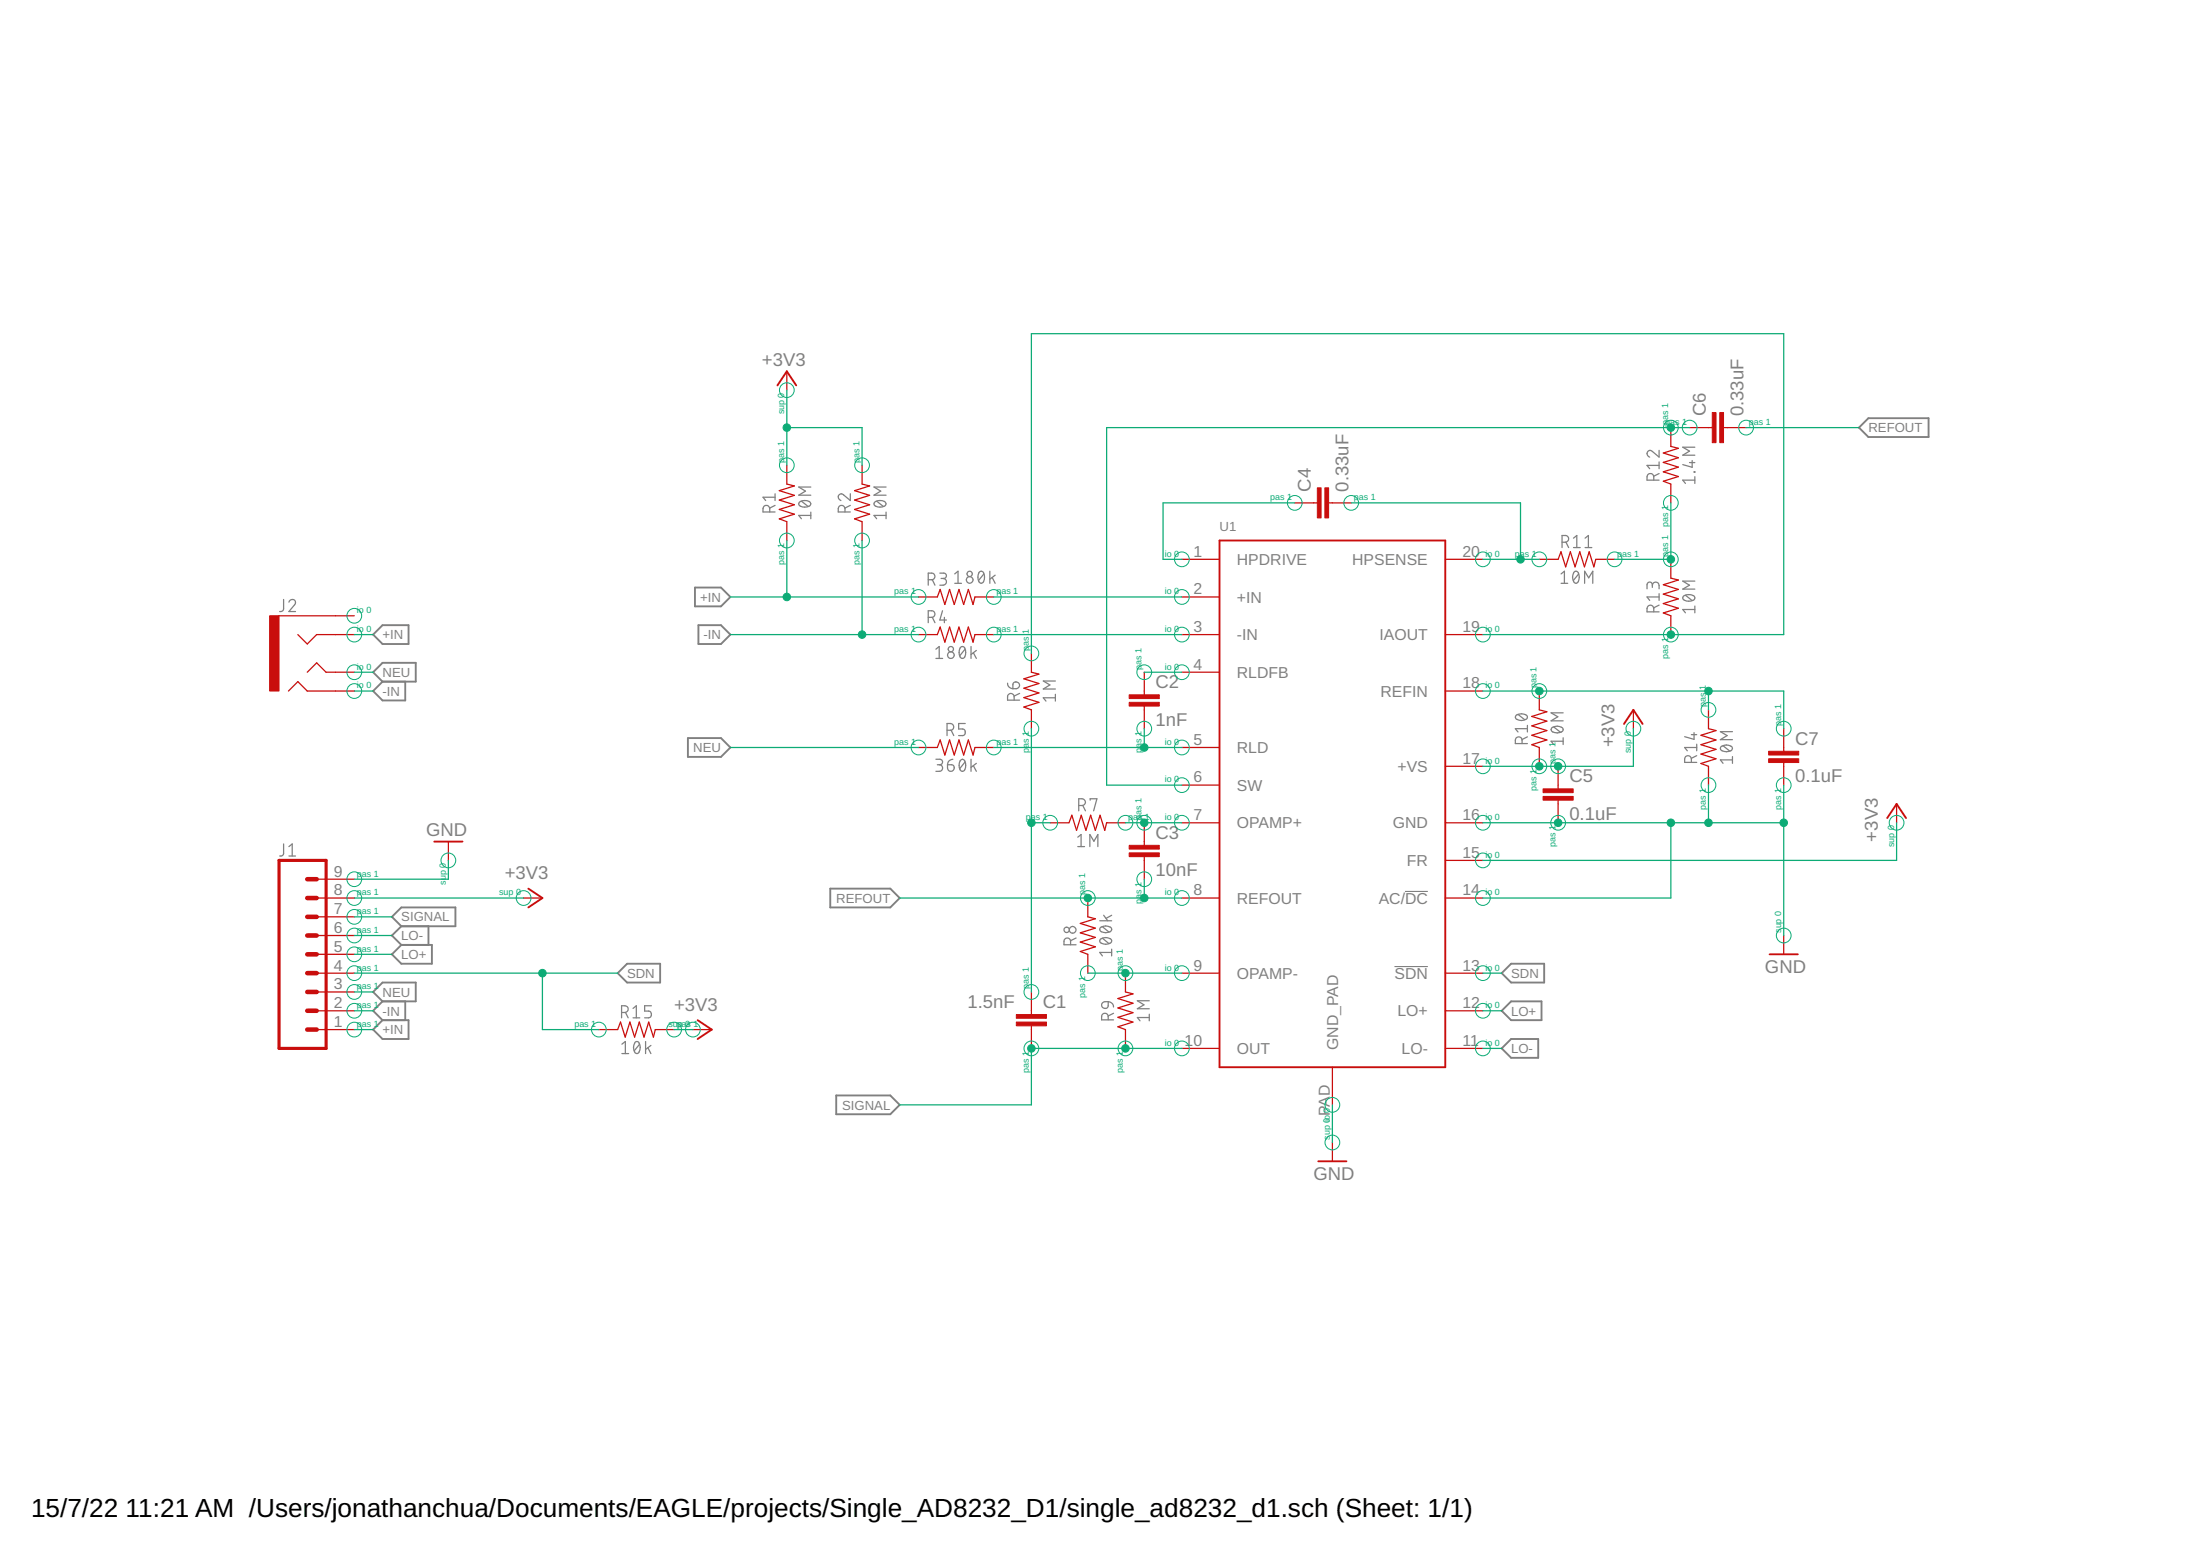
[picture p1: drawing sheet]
<svg xmlns="http://www.w3.org/2000/svg" width="297mm" height="210mm" viewBox="0 0 297 210" stroke-linecap="round" stroke-linejoin="round" font-family="sans-serif">
<g fill="none" stroke="#808080" stroke-width=".17">
<path d="M103.9 69.1v-.4a.46 .46 0 0 0-.4-.5 .46 .46 0 0 0-.5 .5v.4h1.6M104.6 68.2l-.7 .4M104.6 67.1h-1.6l.4 .5M104.6 66.7v.9M107.9 67.8a1 1 0 0 1 1.6 .2l-.1 .1a1.12 1.12 0 0 1-1.5 0zM108.2 67.6l.9 .8M109.5 69.6h-1.7l.4 .4M109.5 69.1v.9M109.5 65.7h-1.7l1 .6-1 .5h1.7M114.1 69.1v-.4a.46 .46 0 0 0-.5-.5 .46 .46 0 0 0-.4 .5v.4h1.6M114.8 66.7v.9l-.9-.8a.44 .44 0 0 0-.7 .1 .44 .44 0 0 0 .3 .7M114.8 68.2l-.7 .4"/>
<path d="M118.1 67.8a1 1 0 0 1 1.5 .2v.1a1.12 1.12 0 0 1-1.6 0zM118.4 67.6l.9 .8M119.6 69.6h-1.6l.4 .4M119.6 65.7h-1.6l.9 .6-.9 .5h1.6M119.6 69.1v.9M125.3 78.3h.5a.44 .44 0 0 0 .4-.5 .44 .44 0 0 0-.4-.4h-.5v1.6M125.9 78.3l.3 .7M126.9 77.4h.5a.36 .36 0 0 1 .4 .3 .36 .36 0 0 1-.4 .4h-.3M127.3 78.1a.46 .46 0 0 1 .5 .4 .46 .46 0 0 1-.5 .5h-.4M128.9 77.5l.4-.4v1.6M128.9 78.7h.9M132.2 77.2a.35 .35 0 0 1 .6 .1 1.02 1.02 0 0 1-.3 1.4 1.03 1.03 0 0 1-.3-1.5z"/>
<path d="M132.8 77.5l-.7 .9M133.6 77.1v1.6M134 78l.4 .7M134.4 77.6l-.8 .6M210.8 78.7h.9M210.8 77.5l.4-.4v1.6M210.9 73.2h.4a.46 .46 0 0 0 .5-.5 .46 .46 0 0 0-.5-.4h-.4v1.6M211.4 73.2l.4 .7M212.4 72.6l.5-.3v1.6M212.4 73.9h1M212.5 77.2a.35 .35 0 0 1 .6 .1 1.07 1.07 0 0 1-.3 1.4 1.03 1.03 0 0 1-.3-1.5zM213.1 77.5l-.7 .9"/>
<path d="M214 78.7v-1.6l.5 .9 .6-.9v1.6M214 73.9h.9M214 72.6l.5-.3v1.6M223.1 79a.46 .46 0 0 1 .5-.4 .46 .46 0 0 1 .4 .4v.5M223.1 79.3v-.4a.36 .36 0 0 0-.4-.3 .36 .36 0 0 0-.3 .3v.6M223.3 64.8v-.4a.46 .46 0 0 0-.5-.5 .46 .46 0 0 0-.4 .5v.4h1.6M224 60.8v.9l-.9-.8a.44 .44 0 0 0-.7 .2 .44 .44 0 0 0 .3 .6M224 63.9l-.7 .4M224 62.8h-1.6l.3 .5M224 62.4v.9M228.1 62.4h.7M228.5 62.2v.9l-1.3-.4"/>
<path d="M228.7 63.7l.1 .1zM228.8 64.8h-1.6l.4 .5M228.8 64.3v1M228.8 60.4h-1.6l.9 .5-.9 .5h1.6M228.8 78.4h-1.6l.9 .6-.9 .5h1.6M38.3 80.9v1.3a.4 .4 0 0 1-.5 .3M39 81.3a.44 .44 0 0 1 .6-.4 .44 .44 0 0 1 .2 .7l-.8 .9h.9M125.3 83.3h.5a.44 .44 0 0 0 .4-.4 .44 .44 0 0 0-.4-.5h-.5v1.7M125.9 83.3l.3 .8M126.4 87.6l.4-.3v1.6M126.4 88.9h.9M127.3 82.4l-.4 1.3h.9"/>
<path d="M127.5 83.3v.8M127.9 98.6h.4a.46 .46 0 0 0 .5-.5 .46 .46 0 0 0-.5-.4h-.4v1.6M128.4 98.6l.4 .7M129.7 87.4a.33 .33 0 0 1 .6 .1 1.13 1.13 0 0 1-.2 1.4h-.2a.98 .98 0 0 1-.2-1.5zM130.3 87.6l-.7 .9M130.3 97.7h-.9v.7h.6a.45 .45 0 0 1 .3 .4 .45 .45 0 0 1-.3 .5h-.6M131.1 87.3v1.6M131.4 88.1l.4 .8M131.8 87.8l-.7 .5M136 92.2a.7 .7 0 0 0 .8 .8M136.9 92.2a.47 .47 0 0 1 .7 .1 .47 .47 0 0 1-.4 .7h-.4v-.6zM136.9 94.5v-.4a.44 .44 0 0 0-.4-.5 .44 .44 0 0 0-.5 .5v.4h1.7"/>
<path d="M137.7 93.6l-.8 .4M142.5 94.2h-1.6l.3 .4M142.5 93.7v.9M142.5 91.9h-1.6l.9 .6-.9 .5h1.6M204.7 96.6a1.21 1.21 0 0 1 1.5 .1 .32 .32 0 0 1-.2 .4 1.12 1.12 0 0 1-1.4-.2zM205 96.4l.9 .8M206.2 99.5l-.7 .3M206.2 98.4h-1.6l.4 .4M206.2 97.9v.9M209.5 98.2a1.21 1.21 0 0 1 1.5 .1 .34 .34 0 0 1-.2 .5 1.16 1.16 0 0 1-1.3-.2zM209.8 98.1l.9 .7M211.1 99.6v.9"/>
<path d="M211.1 96.2h-1.7l.9 .6-.9 .5h1.7M223.3 82.6v-.5a.46 .46 0 0 0-.5-.4 .46 .46 0 0 0-.4 .4v.5h1.6M224 80.1v.9M224 81.7l-.7 .3M224 80.6h-1.6l.3 .4M227.3 80.5a1.26 1.26 0 0 1 1.5 .1 .33 .33 0 0 1-.2 .4 1.13 1.13 0 0 1-1.4-.2zM227.6 80.3l.9 .8M228.4 99.2h.7M228.7 98.9v.9l-1.2-.4M228.8 81.8v.9M228.8 82.3h-1.6l.4 .4M233.9 98.8h-1.6l.9 .5-.9 .5h1.6"/>
<path d="M38.3 113.9v1.3a.4 .4 0 0 1-.5 .3M39 115.5h.9M39 114.3l.5-.4v1.6M126.4 102.5h.5a.37 .37 0 0 1 .4 .4 .37 .37 0 0 1-.4 .3h-.3M126.8 103.2a.44 .44 0 0 1 .5 .5 .44 .44 0 0 1-.5 .4h-.4M127.9 103.2h.6a.45 .45 0 0 1 .3 .5 .45 .45 0 0 1-.4 .4 .45 .45 0 0 1-.5-.4zM128.7 102.5a.74 .74 0 0 0-.8 .7M129.7 102.6a.31 .31 0 0 1 .3-.1 .31 .31 0 0 1 .3 .2 1.13 1.13 0 0 1-.2 1.4h-.2a.98 .98 0 0 1-.2-1.5zM130.3 102.8l-.7 1M131.1 102.5v1.6M131.4 103.4l.4 .7M131.8 103l-.7 .6"/>
<path d="M145.5 113l.5-.4v1.7M145.5 114.3h.9M145.6 108.7h.5a.46 .46 0 0 0 .5-.4 .46 .46 0 0 0-.5-.5h-.5v1.7M146.2 108.7l.4 .8M147.2 114.3v-1.7l.5 1 .5-1v1.7M147.2 108v-.2h.9l-.4 1.7M205.5 100.4v-.5a.46 .46 0 0 0-.4-.4 .46 .46 0 0 0-.5 .4v.5h1.6M211.1 100.1h-1.7l.4 .4M228.4 102.9v-.5a.46 .46 0 0 0-.5-.4 .46 .46 0 0 0-.4 .4v.5h1.6M229.1 102l-.7 .4M229.1 100.9h-1.6l.3 .4M229.1 100.5v.8"/>
<path d="M232.4 100.8a1.18 1.18 0 0 1 1.5 .1 .36 .36 0 0 1-.2 .4 1.21 1.21 0 0 1-1.4-.1zM232.6 100.7l1 .7M233.9 102.6h-1.6l.3 .4M233.9 102.1v.9M83.9 136.7h.5a.46 .46 0 0 0 .4-.5 .46 .46 0 0 0-.4-.4h-.5v1.6M84.5 136.7l.3 .7M85.5 136.1l.4-.3v1.6M85.5 137.4h.9M87.9 135.8h-.9v.7h.6a.46 .46 0 0 1 .4 .4 .46 .46 0 0 1-.4 .5h-.6M144.5 127.5v-.4a.44 .44 0 0 0-.4-.5 .44 .44 0 0 0-.4 .5v.4h1.6M145.3 126.6l-.8 .4M148.5 124.3h1.6"/>
<path d="M148.6 126.8a1.18 1.18 0 0 1 1.5 .1 .32 .32 0 0 1-.2 .4 1.17 1.17 0 0 1-1.4-.2zM148.6 125.2a1.18 1.18 0 0 1 1.5 .1 .36 .36 0 0 1-.2 .5 1.21 1.21 0 0 1-1.4-.2zM148.8 126.6l.9 .8M148.8 125.1l.9 .7M148.9 135.4l.3-.2h.4v.6a.45 .45 0 0 1-.6 .3 .45 .45 0 0 1-.1-.7zM149 123.5l.6 .8M149.6 137.7v-.5a.44 .44 0 0 0-.4-.4 .44 .44 0 0 0-.5 .4v.5h1.6M149.6 135.2a.74 .74 0 0 1 .7 .7M150.1 128.6h-1.6l.3 .4M150.1 128.1v.9M150.1 123.5l-.8 .5M150.3 136.8l-.7 .3"/>
<path d="M155.2 137.4h-1.6l.3 .4M155.2 136.9v.9M155.2 135.1h-1.6l.9 .5-.9 .6h1.6M84 140.9l.4-.3v1.6M84 142.2h.9M85.7 140.7a.32 .32 0 0 1 .6 .1 1.12 1.12 0 0 1-.2 1.4 .32 .32 0 0 1-.4-.2 1.26 1.26 0 0 1 0-1.3zM86.4 140.9l-.8 1M87.2 140.6v1.6M87.5 141.4l.4 .8M87.9 141.1l-.7 .6"/>
<circle cx="130.9" cy="77.5" r=".36"/>
<circle cx="130.9" cy="78.3" r=".45"/>
<circle cx="128.4" cy="87.6" r=".36"/>
<circle cx="128.4" cy="88.4" r=".46"/>
<circle cx="144" cy="125.5" r=".36"/>
<circle cx="144.8" cy="125.5" r=".46"/>
</g>
<path d="M188.3 130.5h4.5M189.7 120.3h3.1" fill="none" stroke="#808080" stroke-width=".15"/>
<g fill="none" stroke="#808080" stroke-width=".25">
<path d="M251 57.7l1.3-1.2h8.1v2.5h-8.1zM93.8 79.3h3.5l1.3 1.3-1.3 1.3h-3.5zM50.4 90.7l1.2-1.2h4.5v2.5h-4.5zM50.4 85.7l1.2-1.3h3.6v2.5h-3.6zM51.6 92l-1.2 1.3 1.2 1.3h3.1v-2.6M92.9 99.6h4.4l1.3 1.3-1.3 1.3h-4.4zM94.3 84.4h3l1.3 1.3-1.3 1.2h-3zM112.1 120h8.1l1.3 1.2-1.3 1.3h-8.1zM50.4 133.9l1.2-1.3h4.5v2.6h-4.5zM50.4 139l1.2-1.3h3.6v2.6h-3.6zM51.6 135.2l-1.2 1.2 1.2 1.3M52.9 123.8l1.3-1.3h7.3v2.5h-7.3z"/>
<path d="M52.9 128.8l1.3-1.2h4.1v2.5h-4.1zM54.2 125l-1.3 1.3 1.3 1.3M54.7 135.2v2.5M57.8 125v2.6M83.4 131.4l1.3-1.3h4.4v2.5h-4.4zM202.8 131.4l1.2-1.3h4.5v2.5h-4.5zM204 135.2h4.1v2.5h-4.1l-1.2-1.3zM112.9 147.9h7.3l1.3 1.2-1.3 1.3h-7.3zM202.8 141.5l1.2-1.2h3.7v2.5h-3.7z"/>
</g>
<g fill="none" stroke="#c90d0c" stroke-width=".17">
<path d="M106.2 50.1v2.6M225.6 57.7v2.6l1 .2-2 .7 2 .6-2 .6 2 .7-2 .6 2 .6-2 .7 1 .3v2.6M228.1 57.7h3.1M232.7 57.7h3.1M106.2 62.8v2.5l1.1 .3-2.1 .6 2.1 .7-2.1 .6 2.1 .6-2.1 .7 2.1 .6-2.1 .6 1 .4v2.6M116.4 62.8v2.5l1 .3-2 .6 2 .7-2 .6 2 .6-2 .7 2 .6-2 .6 1 .4v2.6M159.6 75.5h5.1M174.8 67.9h3.1M179.4 67.9h3M195.1 75.5h5.1M207.8 75.5h2.6l.4-1 .6 2 .6-2 .7 2 .6-2 .6 2 .7-2 .6 2 .3-1h2.5M225.6 75.5v2.5l1 .3-2 .6 2 .7-2 .6 2 .6-2 .7 2 .6-2 .6 1 .4v2.6"/>
<path d="M37.7 83.1h10.1M38.9 93.3l1.3-1.3 1.3 1.3h6.3M40.2 85.7l1.3 1.2 1.3-1.2h5M41.5 90.7l1.3-1.2 1.2 1.2h3.8M124 85.7h2.6l.3-1.1 .7 2.1 .6-2.1 .6 2.1 .7-2.1 .6 2.1 .6-2.1 .7 2.1 .2-1h2.6M124 80.6h2.6l.3-1 .7 2 .6-2 .6 2 .7-2 .6 2 .6-2 .7 2 .2-1h2.6M139.3 88.2v2.5l1 .3-2.1 .6 2.1 .7-2.1 .6 2.1 .6-2.1 .7 2.1 .6-2.1 .6 1.1 .4v2.6M154.5 90.7v3.1M154.5 95.3v3.1M159.6 90.7h5.1M159.6 85.7h5.1M159.6 80.6h5.1"/>
<path d="M195.1 85.7h5.1M195.1 93.3h5.1M207.8 93.3v2.5l1.1 .3-2.1 .6 2.1 .6-2.1 .7 2.1 .6-2.1 .7 2.1 .6-2.1 .6 1 .4v2.5M220.5 95.8v2.6M230.7 95.8v2.6l1 .2-2 .7 2 .6-2 .6 2 .7-2 .6 2 .6-2 .7 1 .3v2.6M240.8 98.4v3M42.8 118.7h5M60.5 113.6v2.5M124 100.9h2.6l.3-1 .7 2 .6-2 .6 2 .7-2 .6 2 .6-2 .7 2 .2-1h2.6M141.8 111.1h2.5l.4-1.1 .7 2.1 .6-2.1 .6 2.1 .7-2.1 .6 2.1 .6-2.1 .7 2.1 .2-1h2.6M154.5 111.1v3M154.5 115.6v3.1"/>
<path d="M159.6 111.1h5.1M159.6 106h5.1M159.6 100.9h5.1M195.1 111.1h5.1M195.1 103.4h5.1M195.1 116.1h5.1M210.4 103.4v3.1M210.4 108v3.1M240.8 102.9v3.1M256.1 108.5v2.6M42.8 131.4h5M42.8 121.2h5"/>
<path d="M42.8 136.4h5M42.8 139h5M42.8 133.9h5M42.8 128.8h5M42.8 126.3h5M42.8 123.8h5M70.7 121.2h2.5M80.9 139h2.5l.4-1 .6 2 .6-2 .7 2 .6-2 .7 2 .6-2 .6 2 .3-1h2.5M93.6 139h2.5M139.3 133.9v3M139.3 138.5v3M146.9 121.2v2.6l1 .2-2 .7 2 .6-2 .6 2 .6-2 .7 2 .6-2 .6 1 .4v2.6"/>
<path d="M152 131.4v2.5l1 .3-2.1 .6 2.1 .6-2.1 .7 2.1 .6-2.1 .6 2.1 .7-2.1 .6 1.1 .4v2.5M159.6 131.4h5.1M159.6 121.2h5.1M195.1 131.4h5.1M195.1 121.2h5.1M195.1 136.4h5.1M240.8 126.3v2.5M159.6 141.5h5.1M179.9 144.1v5M179.9 154.2v2.6M195.1 141.5h5.1"/>
</g>
<path d="M105 52l1.2-1.9 1.3 1.9M164.7 73h30.4v71.1h-30.4zM219.3 97.7l1.2-1.9 1.3 1.9M58.6 113.6h3.8M71.3 120l1.9 1.2-1.9 1.3M254.8 110.4l1.3-1.9 1.2 1.9M94.2 137.7l1.9 1.3-1.9 1.3M238.9 128.8h3.8M178 156.8h3.8" fill="none" stroke="#c90d0c" stroke-width=".25"/>
<g fill="#c90d0c" stroke="#c90d0c" stroke-width=".14">
<path d="M137.2 138h4.1v.5h-4.1z"/>
<path d="M137.2 136.9h4.1v.6h-4.1z"/>
<path d="M152.5 94.8h4v.5h-4z"/>
<path d="M152.5 93.8h4v.5h-4z"/>
<path d="M152.5 115.1h4v.5h-4z"/>
<path d="M152.5 114.1h4v.5h-4z"/>
<path d="M178.9 65.8h.5v4.1h-.5z"/>
<path d="M177.9 65.8h.5v4.1h-.5z"/>
<path d="M208.3 107.5h4.1v.5h-4.1z"/>
<path d="M208.3 106.5h4.1v.5h-4.1z"/>
<path d="M232.2 55.7h.5v4.1h-.5z"/>
<path d="M231.2 55.7h.5v4.1h-.5z"/>
<path d="M238.8 102.4h4.1v.5h-4.1z"/>
<path d="M238.8 101.4h4.1v.5h-4.1z"/>
<path d="M36.4 83.1h1.3v10.2h-1.3z"/>
</g>
<path d="M37.7 116.1h6.3v25.4h-6.3z" fill="none" stroke="#c90d0c" stroke-width=".42"/>
<path d="M41.5 118.7h1.3M41.5 133.9h1.3M41.5 136.4h1.3M41.5 139h1.3M41.5 128.8h1.3M41.5 131.4h1.3M41.5 126.3h1.3M41.5 123.8h1.3M41.5 121.2h1.3" fill="none" stroke="#c90d0c" stroke-width=".61"/>
<g fill="none" stroke="#0dab76" stroke-width=".14">
<circle cx="106.2" cy="52.7" r=".99"/>
<circle cx="225.6" cy="57.7" r=".99"/>
<circle cx="228.1" cy="57.7" r=".99"/>
<circle cx="235.8" cy="57.7" r=".99"/>
<circle cx="106.2" cy="62.8" r=".99"/>
<circle cx="106.2" cy="73" r=".99"/>
<circle cx="116.4" cy="73" r=".99"/>
<circle cx="116.4" cy="62.8" r=".99"/>
<circle cx="159.6" cy="75.5" r=".99"/>
<circle cx="174.8" cy="67.9" r=".99"/>
<circle cx="182.4" cy="67.9" r=".99"/>
<circle cx="200.2" cy="75.5" r=".99"/>
<circle cx="207.8" cy="75.5" r=".99"/>
<circle cx="218" cy="75.5" r=".99"/>
<circle cx="225.6" cy="67.9" r=".99"/>
<circle cx="225.6" cy="75.5" r=".99"/>
<circle cx="47.8" cy="93.3" r=".99"/>
<circle cx="47.8" cy="90.7" r=".99"/>
<circle cx="47.8" cy="85.7" r=".99"/>
<circle cx="47.8" cy="83.1" r=".99"/>
<circle cx="124" cy="80.6" r=".99"/>
<circle cx="124" cy="85.7" r=".99"/>
<circle cx="134.2" cy="80.6" r=".99"/>
<circle cx="134.2" cy="85.7" r=".99"/>
<circle cx="139.3" cy="88.2" r=".99"/>
<circle cx="139.3" cy="98.4" r=".99"/>
<circle cx="154.5" cy="90.7" r=".99"/>
<circle cx="154.5" cy="98.4" r=".99"/>
<circle cx="159.6" cy="90.7" r=".99"/>
<circle cx="159.6" cy="85.7" r=".99"/>
<circle cx="159.6" cy="80.6" r=".99"/>
<circle cx="200.2" cy="93.3" r=".99"/>
<circle cx="200.2" cy="85.7" r=".99"/>
<circle cx="207.8" cy="93.3" r=".99"/>
<circle cx="220.5" cy="98.4" r=".99"/>
<circle cx="225.6" cy="85.7" r=".99"/>
<circle cx="230.7" cy="95.8" r=".99"/>
<circle cx="240.8" cy="98.4" r=".99"/>
<circle cx="47.8" cy="118.7" r=".99"/>
<circle cx="60.5" cy="116.1" r=".99"/>
<circle cx="124" cy="100.9" r=".99"/>
<circle cx="134.2" cy="100.9" r=".99"/>
<circle cx="141.8" cy="111.1" r=".99"/>
<circle cx="152" cy="111.1" r=".99"/>
<circle cx="154.5" cy="118.7" r=".99"/>
<circle cx="154.5" cy="111.1" r=".99"/>
<circle cx="159.6" cy="111.1" r=".99"/>
<circle cx="159.6" cy="106" r=".99"/>
<circle cx="159.6" cy="100.9" r=".99"/>
<circle cx="200.2" cy="116.1" r=".99"/>
<circle cx="200.2" cy="103.4" r=".99"/>
<circle cx="200.2" cy="111.1" r=".99"/>
<circle cx="207.8" cy="103.4" r=".99"/>
<circle cx="210.4" cy="111.1" r=".99"/>
<circle cx="210.4" cy="103.4" r=".99"/>
<circle cx="230.7" cy="106" r=".99"/>
<circle cx="240.8" cy="106" r=".99"/>
<circle cx="256.1" cy="111.1" r=".99"/>
<circle cx="47.8" cy="131.4" r=".99"/>
<circle cx="47.8" cy="133.9" r=".99"/>
<circle cx="47.8" cy="126.3" r=".99"/>
<circle cx="47.8" cy="123.8" r=".99"/>
<circle cx="47.8" cy="121.2" r=".99"/>
<circle cx="47.8" cy="128.8" r=".99"/>
<circle cx="47.8" cy="139" r=".99"/>
<circle cx="47.8" cy="136.4" r=".99"/>
<circle cx="70.7" cy="121.2" r=".99"/>
<circle cx="80.9" cy="139" r=".99"/>
<circle cx="91" cy="139" r=".99"/>
<circle cx="93.6" cy="139" r=".99"/>
<circle cx="139.3" cy="133.9" r=".99"/>
<circle cx="146.9" cy="121.2" r=".99"/>
<circle cx="146.9" cy="131.4" r=".99"/>
<circle cx="152" cy="131.4" r=".99"/>
<circle cx="159.6" cy="131.4" r=".99"/>
<circle cx="159.6" cy="121.2" r=".99"/>
<circle cx="200.2" cy="121.2" r=".99"/>
<circle cx="200.2" cy="131.4" r=".99"/>
<circle cx="200.2" cy="136.4" r=".99"/>
<circle cx="240.8" cy="126.3" r=".99"/>
<circle cx="139.3" cy="141.5" r=".99"/>
<circle cx="152" cy="141.5" r=".99"/>
<circle cx="159.6" cy="141.5" r=".99"/>
<circle cx="179.9" cy="149.1" r=".99"/>
<circle cx="179.9" cy="154.2" r=".99"/>
<circle cx="200.2" cy="141.5" r=".99"/>
</g>
<g fill="none" stroke="#0dab76" stroke-width=".17">
<path d="M106.2 52.7v10.1M106.2 57.7h10.2v5.1M228.1 57.7h-78.7v48.3h10.2M235.8 57.7h15.2M106.2 73v7.6M116.4 73v12.7M174.8 67.9h-17.8v7.6h2.6M182.4 67.9h22.9v7.6M200.2 75.5h7.6M225.6 67.9v7.6h-7.6M47.8 90.7h2.6M47.8 85.7h2.6"/>
<path d="M47.8 93.3h2.6M98.6 80.6h25.4M98.6 85.7h25.4M134.2 80.6h25.4M134.2 85.7h25.4M139.3 98.4v35.5M154.5 90.7h5.1M154.5 98.4v2.5M200.2 85.7h40.6v-40.7h-101.5v43.2M200.2 93.3h40.6v5.1M220.5 98.4v5h-20.3M230.7 93.3v2.5"/>
<path d="M60.5 116.1v2.6h-12.7M98.6 100.9h25.4M134.2 100.9h25.4M139.3 111.1h2.5M152 111.1h7.6M154.5 118.7v2.5M200.2 111.1h40.6M225.6 111.1v10.1h-25.4M230.7 106v5.1M240.8 106v20.3M256.1 111.1v5h-55.9M47.8 133.9h2.6"/>
<path d="M47.8 123.8h5.1M47.8 126.3h5.1M47.8 128.8h5.1M47.8 136.4h2.6M47.8 131.4h35.6M47.8 139h2.6M47.8 121.2h22.9M73.2 131.4v7.6h7.7M91 139h2.6M121.5 121.2h38.1M146.9 131.4h12.7M200.2 136.4h2.6"/>
<path d="M200.2 131.4h2.6M159.6 141.5h-20.3v7.6h-17.8M179.9 149.1v5.1M200.2 141.5h2.6"/>
</g>
<g fill="#0dab76" stroke="#0dab76" stroke-width=".14">
<circle cx="152" cy="141.5" r=".51"/>
<circle cx="139.3" cy="141.5" r=".51"/>
<circle cx="73.2" cy="131.4" r=".51"/>
<circle cx="210.4" cy="111.1" r=".51"/>
<circle cx="230.7" cy="111.1" r=".51"/>
<circle cx="240.8" cy="111.1" r=".51"/>
<circle cx="225.6" cy="111.1" r=".51"/>
<circle cx="207.8" cy="103.4" r=".51"/>
<circle cx="210.4" cy="103.4" r=".51"/>
<circle cx="106.2" cy="57.7" r=".51"/>
<circle cx="106.2" cy="80.6" r=".51"/>
<circle cx="116.4" cy="85.7" r=".51"/>
<circle cx="154.5" cy="100.9" r=".51"/>
<circle cx="139.3" cy="111.1" r=".51"/>
<circle cx="154.5" cy="111.1" r=".51"/>
<circle cx="154.5" cy="121.2" r=".51"/>
<circle cx="146.9" cy="121.2" r=".51"/>
<circle cx="152" cy="131.4" r=".51"/>
<circle cx="225.6" cy="85.7" r=".51"/>
<circle cx="225.6" cy="57.7" r=".51"/>
<circle cx="225.6" cy="75.5" r=".51"/>
<circle cx="205.3" cy="75.5" r=".51"/>
<circle cx="207.8" cy="93.3" r=".51"/>
<circle cx="230.7" cy="93.3" r=".51"/>
</g>
<g font-size="3.5">
<text x="4.2" y="204.7">15/7/22</text>
<text x="17" y="204.7">11:21 AM /Users/jonathanchua/Documents/EAGLE/projects/Single_AD8232_D1/single_ad8232_d1.sch (Sheet: 1/1)</text>
</g>
<g font-size="2.5" fill="#808080">
<text x="102.9" y="49.4">+3V3</text>
<text x="230.3" y="56.2" transform="rotate(-90 230.3 56.2)">C6</text>
<text x="235.4" y="56.2" transform="rotate(-90 235.4 56.2)">0.33uF</text>
<text x="177" y="66.4" transform="rotate(-90 177 66.4)">C4</text>
<text x="182.1" y="66.4" transform="rotate(-90 182.1 66.4)">0.33uF</text>
<text x="156" y="92.9">C2</text>
<text x="156" y="98">1nF</text>
<text x="218" y="100.9" transform="rotate(-90 218 100.9)">+3V3</text>
<text x="242.4" y="100.5">C7</text>
<text x="211.9" y="105.6">C5</text>
<text x="242.4" y="105.6">0.1uF</text>
<text x="57.5" y="112.8">GND</text>
<text x="156" y="113.2">C3</text>
<text x="211.9" y="110.7">0.1uF</text>
<text x="253.5" y="113.6" transform="rotate(-90 253.5 113.6)">+3V3</text>
<text x="68.2" y="118.7">+3V3</text>
<text x="156" y="118.3">10nF</text>
<text x="238.3" y="131.4">GND</text>
<text x="91" y="136.4">+3V3</text>
<text x="130.6" y="136.1">1.5nF</text>
<text x="140.8" y="136.1">C1</text>
<text x="177.4" y="159.3">GND</text>
</g>
<g font-size="2.1" fill="#808080">
<text x="161.1" y="75.2">1</text>
<text x="167" y="76.3">HPDRIVE</text>
<text x="182.6" y="76.3">HPSENSE</text>
<text x="197.5" y="75.2">20</text>
<text x="161.1" y="80.2">2</text>
<text x="167" y="81.3">+IN</text>
<text x="161.1" y="85.3">3</text>
<text x="167" y="86.4">-IN</text>
<text x="186.3" y="86.4">IAOUT</text>
<text x="197.5" y="85.3">19</text>
<text x="161.1" y="90.4">4</text>
<text x="167" y="91.5">RLDFB</text>
<text x="186.4" y="94">REFIN</text>
<text x="197.5" y="92.9">18</text>
<text x="161.1" y="100.5">5</text>
<text x="167" y="101.7">RLD</text>
<text x="161.1" y="105.6">6</text>
<text x="167" y="106.7">SW</text>
<text x="188.7" y="104.2">+VS</text>
<text x="197.5" y="103.1">17</text>
<text x="161.1" y="110.7">7</text>
<text x="167" y="111.8">OPAMP+</text>
<text x="188.1" y="111.8">GND</text>
<text x="197.5" y="110.7">16</text>
<text x="45.1" y="118.3">9</text>
<text x="189.9" y="116.9">FR</text>
<text x="197.5" y="115.8">15</text>
<text x="45.1" y="125.9">6</text>
<text x="45.1" y="123.4">7</text>
<text x="45.1" y="120.9">8</text>
<text x="161.1" y="120.9">8</text>
<text x="167" y="122">REFOUT</text>
<text x="186.1" y="122">AC/DC</text>
<text x="197.5" y="120.9">14</text>
<text x="45.1" y="131">4</text>
<text x="45.1" y="128.5">5</text>
<text x="161.1" y="131">9</text>
<text x="197.5" y="131">13</text>
<text x="45.1" y="136.1">2</text>
<text x="45.1" y="133.6">3</text>
<text x="167" y="132.1">OPAMP-</text>
<text x="188.3" y="132.1">SDN</text>
<text x="188.7" y="137.2">LO+</text>
<text x="197.5" y="136.1">12</text>
<text x="45.1" y="138.6">1</text>
<text x="159.9" y="141.2">10</text>
<text x="167" y="142.3">OUT</text>
<text x="180.7" y="141.7" transform="rotate(-90 180.7 141.7)">GND_PAD</text>
<text x="189.2" y="142.3">LO-</text>
<text x="197.5" y="141.2">11</text>
<text x="179.5" y="150.6" transform="rotate(-90 179.5 150.6)">PAD</text>
</g>
<g font-size="1.8" fill="#808080">
<text x="252.3" y="58.4">REFOUT</text>
<text x="164.7" y="71.7">U1</text>
<text x="94.5" y="81.2">+IN</text>
<text x="51.6" y="86.3">+IN</text>
<text x="95" y="86.3">-IN</text>
<text x="51.6" y="91.4">NEU</text>
<text x="51.6" y="93.9">-IN</text>
<text x="93.6" y="101.5">NEU</text>
<text x="54.2" y="124.4">SIGNAL</text>
<text x="112.9" y="121.8">REFOUT</text>
<text x="54.2" y="126.9">LO-</text>
<text x="54.2" y="129.5">LO+</text>
<text x="51.6" y="134.5">NEU</text>
<text x="51.6" y="137.1">-IN</text>
<text x="84.7" y="132">SDN</text>
<text x="204" y="137.1">LO+</text>
<text x="204" y="132">SDN</text>
<text x="51.6" y="139.6">+IN</text>
<text x="204" y="142.2">LO-</text>
<text x="113.7" y="149.8">SIGNAL</text>
</g>
<g font-size="1.2" fill="#0dab76">
<text x="105.9" y="56" transform="rotate(-90 105.9 56)">sup 0</text>
<text x="224.8" y="57.4">pas 1</text>
<text x="225.2" y="57.4" transform="rotate(-90 225.2 57.4)">pas 1</text>
<text x="236.1" y="57.4">pas 1</text>
<text x="105.9" y="62.5" transform="rotate(-90 105.9 62.5)">pas 1</text>
<text x="116" y="62.5" transform="rotate(-90 116 62.5)">pas 1</text>
<text x="171.5" y="67.5">pas 1</text>
<text x="182.8" y="67.5">pas 1</text>
<text x="225.2" y="71.2" transform="rotate(-90 225.2 71.2)">pas 1</text>
<text x="105.9" y="76.3" transform="rotate(-90 105.9 76.3)">pas 1</text>
<text x="116" y="76.3" transform="rotate(-90 116 76.3)">pas 1</text>
<text x="157.3" y="75.2">io 0</text>
<text x="200.6" y="75.2">io 0</text>
<text x="204.5" y="75.2">pas 1</text>
<text x="218.3" y="75.2">pas 1</text>
<text x="225.2" y="75.2" transform="rotate(-90 225.2 75.2)">pas 1</text>
<text x="48.2" y="82.8">io 0</text>
<text x="120.7" y="80.2">pas 1</text>
<text x="134.5" y="80.2">pas 1</text>
<text x="157.3" y="80.2">io 0</text>
<text x="48.2" y="85.3">io 0</text>
<text x="120.7" y="85.3">pas 1</text>
<text x="134.5" y="85.3">pas 1</text>
<text x="138.9" y="87.8" transform="rotate(-90 138.9 87.8)">pas</text>
<text x="138.9" y="85.6" transform="rotate(-90 138.9 85.6)">1</text>
<text x="157.3" y="85.3">io 0</text>
<text x="200.6" y="85.3">io 0</text>
<text x="225.2" y="89" transform="rotate(-90 225.2 89)">pas 1</text>
<text x="48.2" y="92.9">io 0</text>
<text x="48.2" y="90.4">io 0</text>
<text x="154.1" y="90.4" transform="rotate(-90 154.1 90.4)">pas 1</text>
<text x="157.3" y="90.4">io 0</text>
<text x="200.6" y="92.9">io 0</text>
<text x="207.5" y="92.9" transform="rotate(-90 207.5 92.9)">pas 1</text>
<text x="230.3" y="95.5" transform="rotate(-90 230.3 95.5)">pas</text>
<text x="230.3" y="93.2" transform="rotate(-90 230.3 93.2)">1</text>
<text x="120.7" y="100.5">pas 1</text>
<text x="134.5" y="100.5">pas 1</text>
<text x="138.9" y="101.7" transform="rotate(-90 138.9 101.7)">pas 1</text>
<text x="154.1" y="101.7" transform="rotate(-90 154.1 101.7)">pas 1</text>
<text x="157.3" y="100.5">io 0</text>
<text x="220.2" y="101.7" transform="rotate(-90 220.2 101.7)">sup 0</text>
<text x="240.5" y="98" transform="rotate(-90 240.5 98)">pas 1</text>
<text x="157.3" y="105.6">io 0</text>
<text x="200.6" y="103.1">io 0</text>
<text x="207.5" y="106.7" transform="rotate(-90 207.5 106.7)">pas 1</text>
<text x="210" y="103.1" transform="rotate(-90 210 103.1)">pas 1</text>
<text x="138.5" y="110.7">pas 1</text>
<text x="152.3" y="110.7">pas 1</text>
<text x="154.1" y="110.7" transform="rotate(-90 154.1 110.7)">pas 1</text>
<text x="157.3" y="110.7">io 0</text>
<text x="200.6" y="110.7">io 0</text>
<text x="230.3" y="109.3" transform="rotate(-90 230.3 109.3)">pas 1</text>
<text x="240.5" y="109.3" transform="rotate(-90 240.5 109.3)">pas 1</text>
<text x="48.2" y="118.3">pas 1</text>
<text x="60.2" y="119.4" transform="rotate(-90 60.2 119.4)">sup 0</text>
<text x="200.6" y="115.8">io 0</text>
<text x="210" y="114.4" transform="rotate(-90 210 114.4)">pas 1</text>
<text x="255.7" y="114.4" transform="rotate(-90 255.7 114.4)">sup 0</text>
<text x="48.2" y="125.9">pas 1</text>
<text x="48.2" y="123.4">pas 1</text>
<text x="48.2" y="120.9">pas 1</text>
<text x="67.4" y="120.9">sup 0</text>
<text x="146.5" y="120.9" transform="rotate(-90 146.5 120.9)">pas 1</text>
<text x="154.1" y="122" transform="rotate(-90 154.1 122)">pas 1</text>
<text x="157.3" y="120.9">io 0</text>
<text x="200.6" y="120.9">io 0</text>
<text x="240.5" y="125.9" transform="rotate(-90 240.5 125.9)">sup 0</text>
<text x="48.2" y="131">pas 1</text>
<text x="48.2" y="128.5">pas 1</text>
<text x="151.6" y="131" transform="rotate(-90 151.6 131)">pas 1</text>
<text x="157.3" y="131">io 0</text>
<text x="200.6" y="131">io 0</text>
<text x="48.2" y="136.1">pas 1</text>
<text x="48.2" y="133.6">pas 1</text>
<text x="138.9" y="133.6" transform="rotate(-90 138.9 133.6)">pas 1</text>
<text x="146.5" y="134.7" transform="rotate(-90 146.5 134.7)">pas 1</text>
<text x="200.6" y="136.1">io 0</text>
<text x="48.2" y="138.6">pas 1</text>
<text x="77.6" y="138.6">pas 1</text>
<text x="90.2" y="138.6">suppa0s 1</text>
<text x="157.3" y="141.2">io 0</text>
<text x="200.6" y="141.2">io 0</text>
<text x="138.9" y="144.8" transform="rotate(-90 138.9 144.8)">pas 1</text>
<text x="151.6" y="144.8" transform="rotate(-90 151.6 144.8)">pas 1</text>
<text x="179.5" y="153.9" transform="rotate(-90 179.5 153.9)">sup 0io 0</text>
</g>
</svg>
